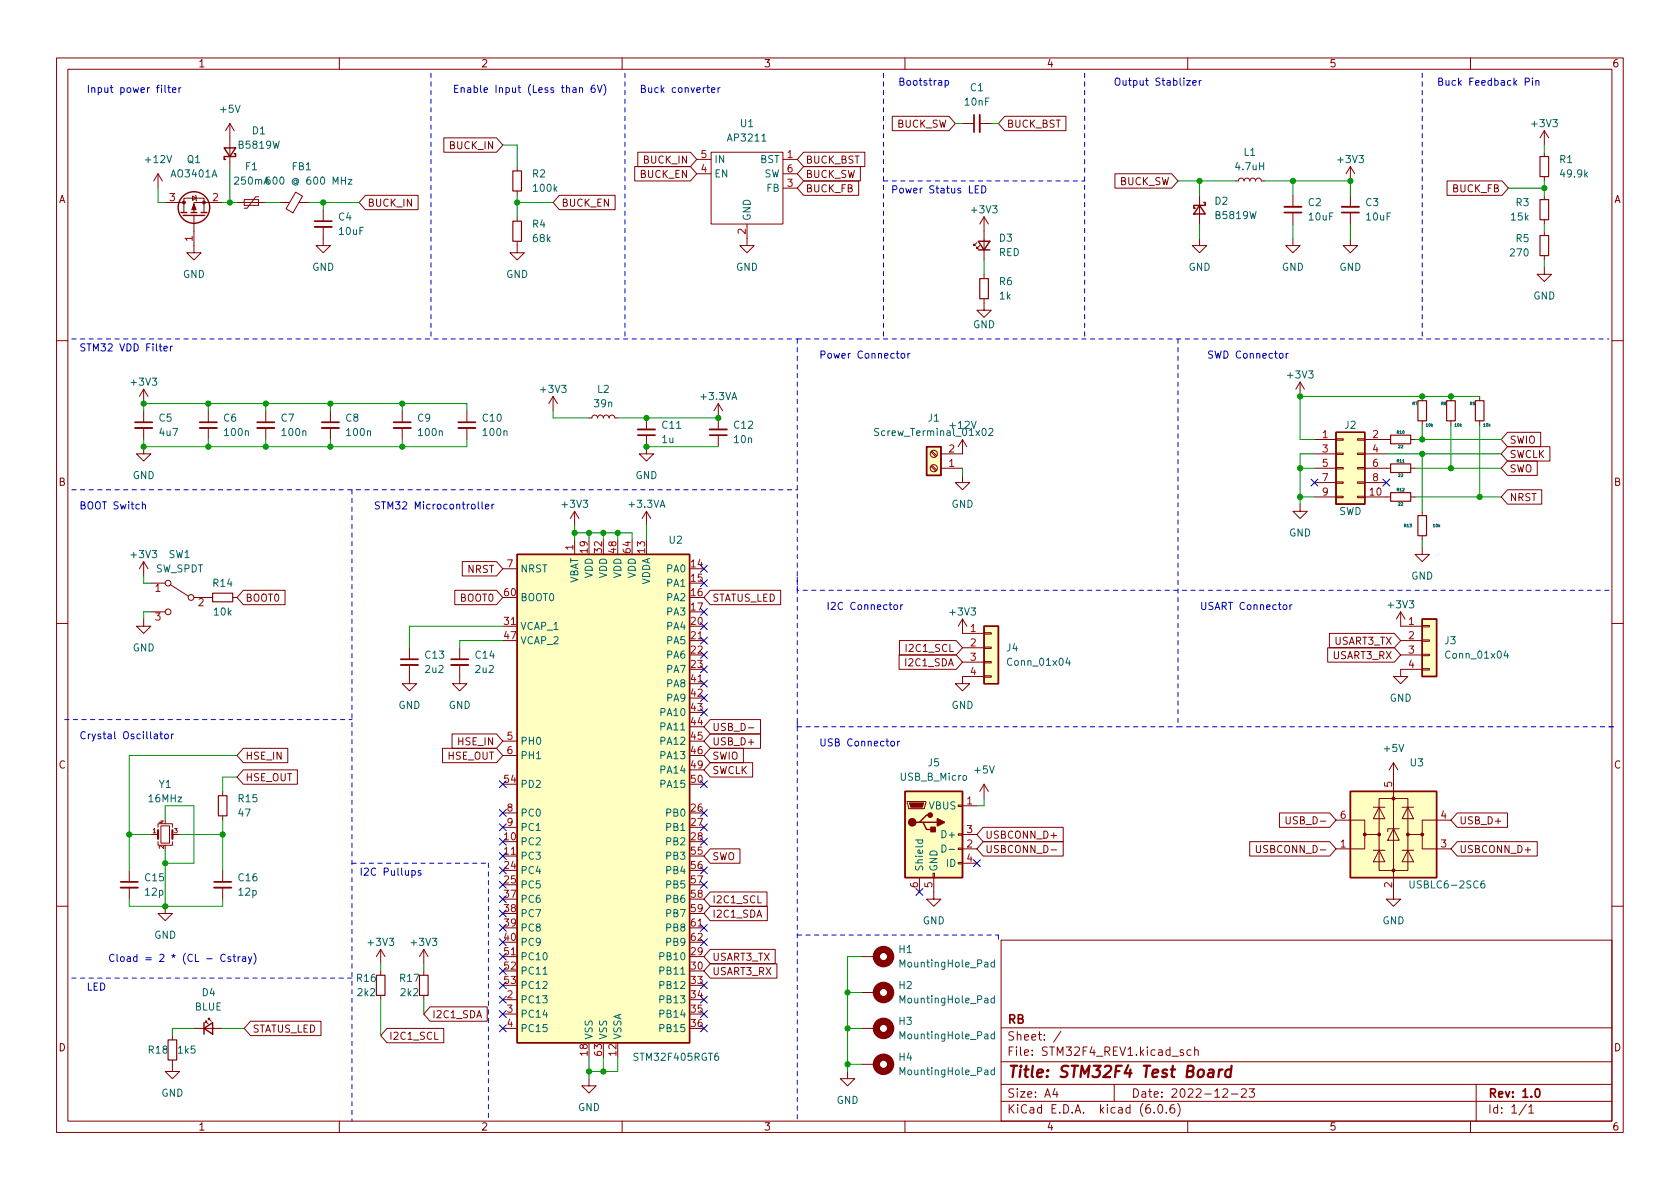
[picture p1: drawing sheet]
<svg xmlns="http://www.w3.org/2000/svg" width="297mm" height="210mm" viewBox="0 0 297 210" stroke-linecap="round" stroke-linejoin="round" font-family="sans-serif">
<g fill="none" stroke="#840000" stroke-width=".18">
<path d="M10 10.2h277v190.1h-277zM12 12.2h273v186.1h-273zM60 10.2v2M110 10.2v2M160 10.2v2M210 10.2v2M260 10.2v2M27.9 30.7l-.7 1.3M27.9 30.7v2.6M27.9 30.7l.8 1.3M29.2 35.8h3.3M32.5 37.6v-2.6h3.6v2.6"/>
<path d="M34 34.7l.7 .3-.7 .4zM34.3 38.1v6.6h1.3l-1.3 1.3-1.3-1.3h1.3M34.5 34.5l.2 .2v.7l.1 .2M39.4 35.8h-5.1v1.8M40.6 21.8l-.7 1.3M40.6 21.8v7.7M40.6 21.8l.8 1.3M41.9 35.8h5.1M43.2 35.3h2.5v1h-2.5zM45.7 34.8h-.5l-1.5 2h-.5M49.5 35.8h1.7M52.3 34l1.2 .7-1.7 2.9-1.2-.7z"/>
<path d="M52.9 35.8h1.7M57.1 37.1v2M64.6 34.5h9.3v2.6h-9.3l-1.1-1.3zM78.5 24.4h9.3l1.1 1.2-1.1 1.3h-9.3zM91.4 29.5v.7M91.4 33.8v.7M91.4 38.3v.8M98.9 34.5h9.9v2.6h-9.9l-1.1-1.3zM112.2 29.5h9.9l1.1 1.2-1.1 1.3h-9.9zM112.8 26.9h9.3l1.1 1.3-1.1 1.3h-9.3zM123.2 28.2h2.5M123.2 30.7h2.5"/>
<path d="M125.7 26.9h12.7v12.7h-12.7zM132.1 39.6v3.8h1.2l-1.2 1.3-1.3-1.3h1.3M138.4 28.2h2.6M138.4 33.3h2.6M138.4 30.7h2.6M142.1 26.9h10.8v2.6h-10.8l-1.1-1.3zM142.1 32h9.7v2.5h-9.7l-1.1-1.2zM142.1 29.5h10v2.5h-10l-1.1-1.3zM157.8 20.6h10l1.1 1.2-1.1 1.3h-10zM170.2 21.8h2M173.2 21.8h2.1M174 38.3v7.7"/>
<path d="M174 38.3l-.8 1.3M174 38.3l.8 1.3M177.6 20.6h10.9v2.5h-10.9l-1.1-1.3zM197.1 30.7h10.1l1.1 1.3-1.1 1.3h-10.1zM212.1 34.5v5.1M218.4 32h.5l.2-.4 .4-.1 .3 .1 .2 .4 .1-.3 .3-.2 .4 .1 .2 .4 .2-.4 .4-.1 .3 .2 .1 .3 .1-.4 .4-.1 .4 .1 .1 .4h.5M228.6 34.5v2.1M228.6 37.6v2M238.8 29.5v2.5M238.8 34.5v2.1M238.8 37.6v2M238.8 29.5l-.8 1.2"/>
<path d="M238.8 29.5l.7 1.2M255.9 32h9.7l1.1 1.3-1.1 1.2h-9.7zM273 23.1l.8 1.3M273 23.1v2.5M273 26.9v.8M273 31.2v.8M273 34.5v.8M273 38.9v.7M273 23.1l-.7 1.3M57.1 40.1v3.3h1.3l-1.3 1.3-1.2-1.3h1.2M91.4 42.7v2h1.3l-1.3 1.3-1.2-1.3h1.2M172.7 42.9l-.5 .5v-.2v.2h.3"/>
<path d="M173.2 43.4l-.5 .5v-.2v.2h.3M174 52.8v2.1h1.3l-1.3 1.2-1.3-1.2h1.3M174 48.5v.8M212.1 42.2v1.2h1.3l-1.3 1.3-1.3-1.3h1.3M228.6 42.2v1.2h1.3l-1.3 1.3-1.3-1.3h1.3M238.8 42.2v1.2h1.2l-1.2 1.3-1.3-1.3h1.3M273 47.2v1.3h-1.2l1.2 1.3 1.3-1.3h-1.3M273 40.9v.8M273 45.2v.8M10 60.2h2M25.4 79v1.3h1.3l-1.3 1.2-1.3-1.2h1.3M25.4 68.8v2.6"/>
<path d="M25.4 72.6v2.1M25.4 75.7v2M25.4 68.8l-.8 1.3M25.4 68.8l.8 1.3M36.8 72.6v2.1M36.8 75.7v2M47 72.6v2.1M47 75.7v2M58.4 72.6v2.1M58.4 75.7v2M71.1 72.6v2.1M71.1 75.7v2"/>
<path d="M82.5 72.6v2.1M82.5 75.7v2M97.8 70.1l-.8 1.3M97.8 70.1v2.5M97.8 70.1l.8 1.3M104.1 73.9h.5l.2-.4 .4-.1 .3 .1 .2 .4 .1-.3 .3-.2 .4 .1 .2 .4 .2-.4 .4-.1 .3 .2 .1 .3 .1-.4 .4-.1 .4 .1 .1 .4h.5M114.3 77v3.3h1.3l-1.3 1.2-1.3-1.2h1.3M114.3 73.9v2M127 71.4v4.5M127 77v2M127 71.4l-.8 1.2M127 71.4l.8 1.2"/>
<path d="M164.6 79.9l.9 .9M164.8 79.8l.8 .8M170.2 77.7v2.6h-3.8M170.2 77.7l-.8 1.3M170.2 77.7l.7 1.3M229.9 67.6l-.8 1.2M229.9 67.6v2.5M229.9 67.6l.7 1.2M232.4 77.7h3.8M236.2 77.6h1.3v.2h-1.3zM240 77.6h1.3v.2h-1.3zM241.3 77.7h4.6"/>
<path d="M249.4 77.7h.8M251.5 70.1v.8M251.5 74.4v.8M256.5 70.1v.8M256.5 74.4v.8M261.6 70.1v.8M261.6 74.4v.8M266.5 76.4h5.9v2.6h-5.9l-1.1-1.3zM266.5 79h7.5v2.5h-7.5l-1.1-1.2zM285 60.2h2M25.4 99.3l.8 1.3M25.4 99.3v2.5"/>
<path d="M25.4 99.3l-.8 1.3M81.7 99.3h6.1l1.1 1.3-1.1 1.2h-6.1zM101.6 90.4l-.8 1.3M101.6 90.4v2.6M101.6 95.5v2.5M101.6 90.4l.8 1.3M114.3 90.4l-.8 1.3M114.3 90.4v2.6M114.3 90.4l.8 1.3M164.6 82.5l.9 .8M164.8 82.3l.8 .8M166.4 82.8h3.8"/>
<path d="M170.2 84.1v1.2h1.2l-1.2 1.3-1.3-1.3h1.3M229.9 89.1v1.3h1.2l-1.2 1.3-1.3-1.3h1.3M232.4 82.8h3.8M232.4 80.3h3.8M232.4 87.9h3.8M232.4 85.3h3.8M236.2 87.8h1.3v.2h-1.3zM236.2 85.2h1.3v.3h-1.3zM236.2 82.7h1.3v.2h-1.3zM236.2 80.1h1.3v.3h-1.3zM240 87.8h1.3v.2h-1.3zM240 85.2h1.3v.3h-1.3z"/>
<path d="M240 82.7h1.3v.2h-1.3zM240 80.1h1.3v.3h-1.3zM241.3 82.8h4.6M241.3 80.3h3.8M241.3 87.9h4.6M241.3 85.3h3.8M249.4 82.8h.8M249.4 87.9h.8M251.5 96.8v1.2h1.2l-1.2 1.3-1.3-1.3h1.3M251.5 90.4v.8M251.5 94.7v.8M266.5 86.6h6.1v2.5h-6.1l-1.1-1.2z"/>
<path d="M266.5 81.5h5.3v2.6h-5.3l-1.1-1.3zM10 110.2h2M25.4 109.5v1.2h-1.3l1.3 1.3 1.3-1.3h-1.3M26.7 103.1h2.5M26.7 108.2h2.5M30.1 103.4l3.2 2M34.3 105.7h3.3M41.1 105.7h.8M43 104.4h7.4v2.5h-7.4l-1.1-1.2zM72.4 117.6v3.3h1.3l-1.3 1.3-1.3-1.3h1.3M72.4 114.5v2.1M80.4 104.4h7.4l1.1 1.3-1.1 1.2h-7.4z"/>
<path d="M81.3 117.6v3.3h1.2l-1.2 1.3-1.3-1.3h1.3M81.3 114.5v2.1M88.9 110.7h2.5M88.9 100.6h2.5M121.9 113.3h2.6M125.6 104.4h12.4v2.5h-12.4l-1.1-1.2zM159 115.8h10.1l1.1 1.3-1.1 1.3h-10.1zM159 113.3h10.1l1.1 1.2-1.1 1.3h-10.1zM170.2 109.5l-.8 1.2M170.2 109.5v2.5h3.8M170.2 109.5l.7 1.2M170.2 114.5h3.8"/>
<path d="M170.2 117.1h3.8M174 119.5h1.3v.3h-1.3zM174 117h1.3v.2h-1.3zM174 114.4h1.3v.3h-1.3zM174 111.9h1.3v.2h-1.3zM174 119.6h-3.8v1.3h1.2l-1.2 1.3-1.3-1.3h1.3M234.7 114.5h11.8l1.1 1.3-1.1 1.3h-11.8zM235 112h11.5l1.1 1.3-1.1 1.2h-11.5zM247.6 108.2v2.5h3.9M247.6 113.3h3.9M247.6 115.8h3.9M247.6 108.2l-.7 1.3"/>
<path d="M247.6 108.2l.8 1.3M251.5 118.2h1.2v.3h-1.2zM251.5 115.7h1.2v.2h-1.2zM251.5 113.2h1.2v.2h-1.2zM251.5 110.6h1.2v.3h-1.2zM251.5 118.4h-3.9v1.2h1.3l-1.3 1.3-1.2-1.3h1.2M285 110.2h2M39.4 139.9v.8M43 136.1h9.6v2.6h-9.6l-1.1-1.3zM43 132.3h7.9v2.6h-7.9l-1.1-1.3zM78.2 132.3h9.6l1.1 1.3-1.1 1.3h-9.6zM79.9 129.8h7.9l1.1 1.3-1.1 1.2h-7.9z"/>
<path d="M88.9 131.1h2.5M88.9 133.6h2.5M121.9 120.9h2.6M125.6 129.8h8.9v2.5h-8.9l-1.1-1.2zM125.6 134.9h7.5v2.5h-7.5l-1.1-1.3zM125.6 127.2h8.9v2.6h-8.9l-1.1-1.3zM125.6 132.3h5.8v2.6h-5.8l-1.1-1.3zM132.3 128.7h1M174 138.7l-.8 1.2M174 138.7v2.5M174 138.7l.8 1.2M246.4 134.9v24.1h1.2l-1.2 1.3-1.3-1.3h1.3"/>
<path d="M246.4 134.9l-.8 1.2M246.4 134.9l.7 1.2M22.9 153.9v2.1M22.9 157v2M26.7 147.6h1.2M27.9 148.8v.7h2.6v-.7M27.9 146.3v-.6h2.6v.6M28.4 146h1.6v3.1h-1.6zM30.5 147.6h1.2M39.4 144.3v.7M39.4 153.9v2.1M39.4 157v2"/>
<path d="M88.9 151.4h2.5M88.9 143.8h2.5M88.9 146.3h2.5M125.6 150.1h5.2v2.5h-5.2l-1.1-1.2zM125.6 157.7h10v2.6h-10l-1.1-1.3zM160.4 141.7h3.3v.3l-.3 1h-2.7zM162.6 155.2v2.5M165 154.4h.2v.8h-.2zM165.1 155.2v3.8h1.3l-1.3 1.3-1.3-1.3h1.3M169.4 152.5h.8v.3h-.8zM169.4 150h.8v.2h-.8zM169.4 147.4h.8v.3h-.8z"/>
<path d="M169.4 142.4h.8v.2h-.8zM170.2 142.5h2.5M170.2 150.1h2.5M170.2 147.6h2.5M170.2 152.6h2.5M173.8 148.8h14.2v2.6h-14.2l-1.1-1.3zM173.8 146.3h14.2v2.5h-14.2l-1.1-1.2zM185.8 150.3h1M221 148.8h14.1l1.1 1.3-1.1 1.3h-14.1zM222.1 149.5v1l.3 .3h.2l.3-.3v-1M226.2 143.8h8.9l1.1 1.2-1.1 1.3h-8.9zM227.4 144.4v1.1l.2 .2h.3l.2-.2v-1.1"/>
<path d="M236.2 145h5.1v2.6h2.5M241.3 147.6v2.5h-5.1M242.8 150.4h2.1M242.8 142.7h2.1M243.8 141.2h5.1v12.7h-5.1zM243.8 150.4l1.1 2h-2.1zM243.8 142.7l1.1 2.1h-2.1zM246.4 146.6l1 2h-2zM247.4 146.6h-2v.5M247.9 150.4h2M247.9 142.7h2M248.9 150.4l1 2h-2z"/>
<path d="M248.9 142.7l1 2.1h-2zM251.5 147.6v2.5h5M256.5 145h-5v2.6h-2.6M257.7 143.8h8.8v2.5h-8.8l-1.2-1.3zM257.7 148.8h14.1v2.6h-14.1l-1.2-1.3zM10 160.2h2M29.2 160.3v1.2h1.3l-1.3 1.3-1.3-1.3h1.3M67.3 167.9v2.5M67.3 171.7v.8M67.3 176v.8M67.3 167.9l.8 1.3M67.3 167.9l-.8 1.3"/>
<path d="M74.9 167.9l.8 1.3M74.9 167.9v2.5M74.9 171.7v.8M74.9 176v.8M74.9 167.9l-.7 1.3M76 178h10.1v2.6h-10.1l-1.1-1.3zM88.9 169.2h2.5M88.9 176.8h2.5M88.9 179.3h2.5M121.9 164.1h2.6M125.6 167.9h11.5v2.5h-11.5l-1.1-1.2zM125.6 170.4h11.8v2.6h-11.8l-1.1-1.3z"/>
<path d="M125.6 160.3h10.1v2.5h-10.1l-1.1-1.3zM152.4 175.5h2.5M152.4 169.2h2.5M177 166.3h108v32h-108zM285 160.2h2M30.5 187.4v2.1h1.2l-1.2 1.2-1.3-1.2h1.3M30.5 183.1v.8M34.3 181.9h5.1M36.3 180.8v-.2h.3h-.3l.5 .5M36.8 180.3v-.2h.3h-.3l.5 .5M44.3 180.6h12.4v2.5h-12.4l-1.1-1.2zM60 198.3v2"/>
<path d="M68.4 181.9h10.1v2.5h-10.1l-1.1-1.3zM88.9 181.9h2.5M104.1 190.7v1.3h1.3l-1.3 1.3-1.2-1.3h1.2M110 198.3v2M149.9 189.5v1.2h1.2l-1.2 1.3-1.3-1.3h1.3M152.4 181.9h2.5M152.4 188.2h2.5M160 198.3v2M177 194.8h108M177 191.8h108M177 187.8h108M177 181.8h108"/>
<path d="M186.5 192.5l-.4 1h1M186.9 193v1M187.6 182.4l-1.3 1.9M197 191.8v3M204.1 196.7v.1M204.9 195.4l.2-.1a.81 .81 0 0 1 .6 .7 .81 .81 0 0 1-.3 .8h-.2a.81 .81 0 0 1-.6-.6 .81 .81 0 0 1 .3-.8zM206.2 196.7v.1M207.6 195.3a.59 .59 0 0 0-.7 .7v.5l.1 .3h.4l.2-.1 .1-.5-.1-.2-.5-.1-.2 .3M208.2 195.1a1.72 1.72 0 0 1 0 2.3M209.2 185.7l-.3-.1-.3 .2 .1 .3 .5 .1v.4h-.6M210 198.3v2M210.6 185.7l-.5-.1-.2 .3v.4l.1 .3h.6"/>
<path d="M211.2 185.8l.2-.2 .4 .1 .1 .9M211.2 185.1v1.5M216.2 192.7l.6-.2 .2 .2 .1 .3-1 1h1M217.7 193.5h1.2M219.5 192.7l.6-.2 .2 .2 .1 .3-1 1h1M220.9 192.5h.9l-.5 .6 .4 .1v.7l-.2 .1h-.4l-.2-.1M260 198.3v2M261 191.8v6.5M269.9 195.3l-1.3 1.9M270.3 195.8l.4-.5v1.5M270.3 196.8h.9"/>
<circle cx="165.1" cy="80.3" r=".63"/>
<circle cx="165.1" cy="82.8" r=".63"/>
<circle cx="29.7" cy="108.2" r=".51"/>
<circle cx="29.7" cy="103.1" r=".51"/>
<circle cx="33.8" cy="105.7" r=".51"/>
</g>
<g fill="none" stroke="#840000" stroke-width=".3">
<path d="M55.6 39.1h3.1M172.2 20.3v3.1M227.1 37.6h3M237.2 37.6h3.1M23.9 74.7h3M35.3 74.7h3.1M45.5 74.7h3M56.9 74.7h3M69.6 74.7h3M81 74.7h3.1M112.8 77h3M125.5 77h3"/>
<path d="M70.9 116.6h3M79.8 116.6h3M21.3 156h3.1M37.8 156h3.1M271.6 192.6l.2-.1a.82 .82 0 0 1 .6 .7 .82 .82 0 0 1-.3 .8h-.2a.81 .81 0 0 1-.6-.6 .81 .81 0 0 1 .3-.8z"/>
</g>
<path d="M213.8 189.2l.2-.1 .5 .1v1.3M214.6 189.6l-.7 .1a.4 .4 0 0 0-.3 .3 .4 .4 0 0 0 .2 .5l.7-.1M215.6 189.1l-.2 1.4M216.2 189.1l-.4 .1-.3 .3M217.7 189.2a.66 .66 0 0 0-1 .3l-.1 .6 .2 .3 .1 .1 .6-.1M217.8 188.5l-.3 2" fill="none" stroke="#840000" stroke-width=".4"/>
<g fill="none" stroke="#840000" stroke-width=".33">
<path d="M173.2 20.3v3.1M227.1 36.6h3M237.2 36.6h3.1M55.6 40.1h3.1M23.9 75.7h3M35.3 75.7h3.1M45.5 75.7h3M56.9 75.7h3M69.6 75.7h3M81 75.7h3.1M112.8 75.9h3M125.5 75.9h3"/>
<path d="M70.9 117.6h3M79.8 117.6h3M21.3 157h3.1M37.8 157h3.1"/>
</g>
<g fill="#ffffc2" stroke="#ffffc2" stroke-width=".18">
<path d="M163.8 79h2.6v5.1h-2.6z"/>
<path d="M236.2 76.4h5.1v12.7h-5.1z"/>
<path d="M251.5 109.5h2.5v10.1h-2.5z"/>
<path d="M160 139.9h10.2v15.3h-10.2z"/>
<path d="M238.8 139.9h15.2v15.3h-15.2z"/>
<path d="M174 110.7h2.5v10.2h-2.5z"/>
<path d="M91.4 98h30.5v86.4h-30.5z"/>
</g>
<g fill="none" stroke="#840000" stroke-width=".25">
<path d="M32 37.6h1M32.4 38.1h3.8M33.8 37.6h1M35.6 37.6h1M39.6 26.2h2.1l-1.1 1.5zM41.4 27.2h.3v.5h-2.1v.5h.3M212.1 36.3l1 1.5h-2zM212.9 35.8h.2v.5h-2v.5h.2M173 42.7h2l-1 1.5zM173 44.2h2M163.8 79h2.6v5.1h-2.6zM236.2 76.4h5.1v12.7h-5.1z"/>
<path d="M91.4 98h30.5v86.4h-30.5zM174 110.7h2.5v10.2h-2.5zM251.5 109.5h2.5v10.1h-2.5zM160 139.9h10.2v15.3h-10.2zM238.8 139.9h15.2v15.3h-15.2zM162.6 145.4h.6l.6 1.3h1.3M163.2 145.4h2.5M164.5 144.1h-.7l-1.2 1.3h-.7M36.1 181.9l1.5-1.1v2.1zM36.1 180.8v2.1"/>
<circle cx="34.3" cy="36.7" r="2.79"/>
</g>
<g fill="none" stroke="#006464" stroke-width=".18">
<path d="M61.6 31.7h.6l-.6 .9h.6M155.4 75.8h-.5l-.2 .1v.3l.5 .3 .2 .3-.3 .2h-.5M174.8 75.9l.5-.1 .3 .3-.8 .9h.8M188.8 116.3l-.3 .9h.7M189.1 116.8v.9M266.2 115.1l-.3 .9h.8M266.5 115.5v.9M161.9 148.5h1.2M162.3 148.5v.4l.2 .2 .6-.1v-.5M166.5 149.4a.64 .64 0 0 1 .8 .6 .64 .64 0 0 1-.8 .7zM167.8 150.2h1M249.3 155.8v1l.2 .2h.4l.1-.2v-1"/>
<path d="M262.4 155.8h-.3a.86 .86 0 0 0 0 1.2l.4-.1v-.4l-.2-.3-.4 .1-.1 .2M96 172.3h.7M175.8 176.6l-.3-.1-.3 .2 .1 .6h.5M175.8 170.2h-.3l-.3 .2 .1 .5h.5M175.8 169.7v1.3M175.8 176.1v1.3M175.8 189.3l-.3-.1-.3 .2 .1 .6h.5M175.8 182.9h-.3l-.3 .2 .1 .5h.5M175.8 182.4v1.3M175.8 188.8v1.3"/>
</g>
<g fill="none" stroke="#840000" stroke-width=".2">
<path d="M90.7 39.1h1.5v3.6h-1.5zM90.7 30.2h1.5v3.6h-1.5zM272.3 27.7h1.5v3.5h-1.5zM272.3 35.3h1.5v3.6h-1.5zM173.2 49.3h1.6v3.5h-1.6zM272.3 41.7h1.5v3.5h-1.5zM245.9 77h3.5v1.5h-3.5zM250.7 70.9h1.5v3.5h-1.5zM255.8 70.9h1.5v3.5h-1.5zM260.9 70.9h1.5v3.5h-1.5zM245.9 87.1h3.5v1.5h-3.5zM245.9 82h3.5v1.6h-3.5z"/>
<path d="M250.7 91.2h1.5v3.5h-1.5zM37.6 104.9h3.5v1.5h-3.5zM38.6 140.7h1.5v3.6h-1.5zM66.5 172.5h1.6v3.5h-1.6zM74.2 172.5h1.5v3.5h-1.5zM29.7 183.9h1.5v3.5h-1.5z"/>
</g>
<g fill="#840000" stroke="#840000" stroke-width=".25">
<path d="M165.7 144.8l1.3 .6-1.3 .6z"/>
<path d="M164.6 146.3h.8v.8h-.8z"/>
<circle cx="161.3" cy="145.4" r=".63"/>
<circle cx="164.5" cy="144.1" r=".38"/>
</g>
<g fill="#840000" stroke="#840000" stroke-width=".18">
<path d="M160.8 142h2.5l-.2 .7h-2.1z"/>
<path d="M34.3 36.1l.4 1h-.8z"/>
<circle cx="241.3" cy="147.6" r=".25"/>
<circle cx="243.8" cy="147.6" r=".25"/>
<circle cx="246.4" cy="153.9" r=".25"/>
<circle cx="246.4" cy="141.2" r=".25"/>
<circle cx="248.9" cy="147.6" r=".25"/>
<circle cx="251.5" cy="147.6" r=".25"/>
<circle cx="36.1" cy="35.8" r=".25"/>
<circle cx="32.5" cy="35.8" r=".25"/>
</g>
<path d="M27.9 146.8v1.5M30.5 146.8v1.5" fill="none" stroke="#840000" stroke-width=".38"/>
<g fill="none" stroke="#840000" stroke-width="1.3">
<circle cx="156.2" cy="169.2" r="1.27"/>
<circle cx="156.2" cy="175.5" r="1.27"/>
<circle cx="156.2" cy="188.2" r="1.27"/>
<circle cx="156.2" cy="181.9" r="1.27"/>
</g>
<g fill="none" stroke="#0000c2" stroke-width=".18">
<path d="M29.2 15.1v1.1l.1 .1M29.6 15.5h.5M29.8 15.1v1.1l.3 .1M30.5 15.9l.6-.1-.1-.2-.3-.1-.2 .2 .1 .6h.4M31.6 15.5v.8M32 15.5l-.4 .2M102.5 15.6l.1-.1 .3 .1 .1 .7M102.5 15.5v.8M105.1 15.1h-.3a.85 .85 0 0 0 0 1.2l.4-.1v-.4l-.2-.2h-.2l-.3 .2M105.6 15.1l.4 1.2 .5-1.2M106.8 14.9a1.46 1.46 0 0 1 0 1.9M125.8 15.9l.6-.1v-.2l-.4-.1-.2 .2 .1 .6h.5"/>
<path d="M127 15.5v.8M127.3 15.5l-.3 .2M167.1 14.3l.4-.1 .2 .3-.1 .5h-.5M167.1 14.2v1.3M209.8 14.2h.7l-.7 .9h.7M210.9 14.7l.6-.2-.1-.2-.3-.1-.2 .2 .1 .6h.4M212 14.2v.9M212.4 14.2l-.4 .3M269.7 14.5l.6-.1 .1-.2-.1-.3-.6-.1v1.3M270.9 13.8v.1M270.9 14.2v.9M271.6 14.4l.1-.2 .3 .1 .1 .8"/>
<path d="M271.6 14.2v.9M172.4 33.5h.5M173 32.9h-.6v1.2h.6M173.6 32.9a.64 .64 0 0 1 .7 .6 .64 .64 0 0 1-.7 .6zM29 61.6l.6-.1-.1-.2-.3-.1-.2 .2v.6h.5M30.1 61.2v.9M30.5 61.2l-.4 .3M159.4 62.6l.3-.1 .3 .2v.4l-.3 .2h-.3l-.1-.2zM160.5 62.5v.8M160.9 62.5l-.4 .2M226.3 62.6l.3-.1 .3 .2v.4l-.3 .2h-.3l-.1-.2zM227.4 62.5v.8"/>
<path d="M227.8 62.5l-.4 .2M25.2 89.3l.2-.1h.3v.8M84.6 88.7v1.1l.1 .2M85.2 88.7v1.1l.2 .2M85.8 89.6l.6-.1v-.3h-.4l-.2 .1 .1 .6h.5M87 89.2v.8M87.3 89.2l-.3 .2M158.2 107l.3-.1 .2 .3v.3l-.2 .3-.3-.1-.2-.2zM159.2 106.9v.9M159.6 106.9l-.4 .3M227 107l.3-.1 .2 .3v.3l-.2 .3-.3-.1-.1-.2zM228.1 106.9v.9"/>
<path d="M228.4 106.9l-.3 .3M28.3 129.8h.4M28.4 129.4v1.1l.3 .1M29.2 129.9l.3-.1 .3 .2v.4l-.3 .2h-.3l-.1-.2zM30.3 129.8v.8M30.7 129.8l-.4 .2M157.6 131.1h.3l.3 .2v.4l-.3 .2h-.3l-.1-.2zM158.7 131.1v.8M159.1 131.1l-.4 .2M72.8 154l.4-.1 .2 .3-.1 .5h-.5M74.4 154l-.3-.1-.2 .2 .1 .2 .4 .1v.3h-.5M39.8 168.9a.6 .6 0 0 0-.8 .4 .6 .6 0 0 0 .6 .7l.2-.1"/>
<path d="M40.8 169.2h-.3l-.2 .2 .1 .1 .4 .2v.3h-.5M41.2 169.2h.5M41.4 168.7v1.1l.3 .2M42.1 169.2v.8M42.5 169.2l-.4 .2M42.9 169.2h.5v.8M43.4 169.5h-.4l-.2 .2 .2 .3h.4M43.9 169.2l.3 .8M44.5 169.2l-.4 1.1-.2 .1M44.9 168.6a1.46 1.46 0 0 1 0 1.9"/>
</g>
<g fill="none" stroke="#0000c2" stroke-width=".18" stroke-dasharray=".8 .8">
<path d="M76.2 12.9v47M110.5 12.9v47M156.2 12.9v47M191.8 12.9v47M251.5 12.9v47M156.2 32h35.6M12.7 59.9h128.3M141 59.9v138.5M141 59.9h15.2M156.2 59.9h128.3M208.3 59.9v68.6M12.7 86.6h128.3"/>
<path d="M62.2 86.6v111.8M141 104.4v-2.6M284.5 104.4h-143.5M11.4 127.2h50.8M141 128.5v-1.3M141 128.5h67.3M208.3 128.5h77.4M284.5 128.5h1.2M62.2 152.6h24.2M86.4 152.6v45.8M12.7 173h49.5M141 165.3h35.5"/>
<path d="M176.5 165.3v1.3"/>
</g>
<g fill="none" stroke="#009600" stroke-width=".18">
<path d="M27.9 33.3v2.5h1.3M39.4 35.8h2.5M40.6 29.5v6.3M47 35.8h2.5M54.6 35.8h8.9M57.1 35.8v1.3M88.9 25.6h2.5v3.9M91.4 35.8h6.4M91.4 34.5v3.8M168.9 21.8h1.3M175.3 21.8h1.2M208.3 32h10.1"/>
<path d="M212.1 32v2.5M212.1 39.6v2.6M223.5 32h15.3v2.5M228.6 32v2.5M228.6 39.6v2.6M238.8 39.6v2.6M266.7 33.3h6.3M273 25.6v1.3M273 32v2.5M273 39.6v1.3M174 46v2.5M273 46v1.2"/>
<path d="M25.4 77.7v1.3h57.1v-1.3M25.4 72.6v-1.2h57.1v1.2M36.8 71.4v1.2M36.8 77.7v1.3M47 71.4v1.2M47 77.7v1.3M58.4 71.4v1.2M58.4 77.7v1.3M71.1 71.4v1.2M71.1 77.7v1.3M97.8 72.6v1.3h6.3M109.2 73.9h17.8"/>
<path d="M114.3 79h12.7M250.2 77.7h15.2M251.5 75.2v2.5M256.5 75.2v7.6M261.6 70.1h-31.7v7.6h2.5M261.6 75.2v12.7M101.6 94.2h10.2v1.3M101.6 93v2.5M104.1 94.2v1.3M106.7 94.2v1.3M109.2 94.2v1.3M114.3 93v2.5"/>
<path d="M170.2 82.8v1.3M229.9 87.9h2.5M229.9 82.8h2.5M232.4 80.3h-2.5v8.8M245.1 80.3h20.3M250.2 87.9h15.2M250.2 82.8h15.2M251.5 80.3v10.1M251.5 95.5v1.3M25.4 101.8v1.3h1.3M26.7 108.2h-1.3v1.3M88.9 110.7h-16.5v3.8"/>
<path d="M88.9 113.3h-7.6v1.2M41.9 137.4h-2.5v2.5M41.9 133.6h-19v20.3M22.9 159v1.3h16.5v-1.3M22.9 147.6h3.8M29.2 145v-2.5h5.1v10.1h-5.1M29.2 150.1v10.2M31.7 147.6h7.7M39.4 145v8.9M174 141.2v1.3h-1.3M67.3 170.4v1.3M67.3 176.8v6.3"/>
<path d="M74.9 170.4v1.3M74.9 176.8v2.5M149.9 175.5h2.5M152.4 169.2h-2.5v20.3M34.3 181.9h-3.8v1.2M39.4 181.9h3.8M104.1 186.9v3.8M106.7 186.9v2.6M109.2 186.9v2.6h-5.1M149.9 181.9h2.5M149.9 188.2h2.5"/>
</g>
<g fill="none" stroke="#000084" stroke-width=".18">
<path d="M123.9 100l1.2 1.2M125.1 100l-1.2 1.2M231.8 84.7l1.2 1.2M233 84.7l-1.2 1.2M244.5 84.7l1.2 1.2M245.7 84.7l-1.2 1.2M123.9 117.7l1.2 1.3M123.9 107.6l1.2 1.2M123.9 102.5l1.2 1.2M123.9 110.1l1.2 1.2M123.9 115.2l1.2 1.2M123.9 112.7l1.2 1.2"/>
<path d="M125.1 115.2l-1.2 1.2M125.1 107.6l-1.2 1.2M125.1 117.7l-1.2 1.3M125.1 102.5l-1.2 1.2M125.1 110.1l-1.2 1.2M125.1 112.7l-1.2 1.2M88.3 138.1l1.2 1.2M89.5 138.1l-1.2 1.2M123.9 122.8l1.2 1.2M123.9 120.3l1.2 1.2M123.9 125.4l1.2 1.2M123.9 138.1l1.2 1.2"/>
<path d="M125.1 138.1l-1.2 1.2M125.1 122.8l-1.2 1.2M125.1 120.3l-1.2 1.2M125.1 125.4l-1.2 1.2M88.3 150.8l1.2 1.2M88.3 143.1l1.2 1.3M88.3 158.4l1.2 1.2M88.3 155.8l1.2 1.3M88.3 145.7l1.2 1.2M88.3 148.2l1.2 1.2M88.3 153.3l1.2 1.2M89.5 150.8l-1.2 1.2"/>
<path d="M89.5 143.1l-1.2 1.3M89.5 155.8l-1.2 1.3M89.5 153.3l-1.2 1.2M89.5 148.2l-1.2 1.2M89.5 158.4l-1.2 1.2M89.5 145.7l-1.2 1.2M123.9 155.8l1.2 1.3M123.9 143.1l1.2 1.3M123.9 153.3l1.2 1.2M123.9 145.7l1.2 1.2M123.9 148.2l1.2 1.2M125.1 155.8l-1.2 1.3"/>
<path d="M125.1 143.1l-1.2 1.3M125.1 145.7l-1.2 1.2M125.1 153.3l-1.2 1.2M125.1 148.2l-1.2 1.2M162 157.1l1.2 1.2M163.2 157.1l-1.2 1.2M172.1 152l1.2 1.3M173.3 152l-1.2 1.3M88.3 178.7l1.2 1.2M88.3 173.6l1.2 1.2M88.3 171.1l1.2 1.2M88.3 176.2l1.2 1.2"/>
<path d="M88.3 168.5l1.2 1.3M88.3 160.9l1.2 1.2M88.3 166l1.2 1.2M88.3 163.5l1.2 1.2M89.5 178.7l-1.2 1.2M89.5 173.6l-1.2 1.2M89.5 171.1l-1.2 1.2M89.5 176.2l-1.2 1.2M89.5 168.5l-1.2 1.3M89.5 160.9l-1.2 1.2M89.5 166l-1.2 1.2M89.5 163.5l-1.2 1.2"/>
<path d="M123.9 163.5l1.2 1.2M123.9 166l1.2 1.2M123.9 178.7l1.2 1.2M123.9 173.6l1.2 1.2M123.9 176.2l1.2 1.2M125.1 163.5l-1.2 1.2M125.1 166l-1.2 1.2M125.1 178.7l-1.2 1.2M125.1 173.6l-1.2 1.2M125.1 176.2l-1.2 1.2M88.3 181.2l1.2 1.3M89.5 181.2l-1.2 1.3"/>
<path d="M123.9 181.2l1.2 1.3M125.1 181.2l-1.2 1.3"/>
</g>
<g fill="#009600" stroke="#009600" stroke-width=".18">
<circle cx="229.9" cy="82.8" r=".46"/>
<circle cx="229.9" cy="87.9" r=".46"/>
<circle cx="256.5" cy="70.1" r=".46"/>
<circle cx="251.5" cy="70.1" r=".46"/>
<circle cx="251.5" cy="77.7" r=".46"/>
<circle cx="273" cy="33.3" r=".46"/>
<circle cx="256.5" cy="82.8" r=".46"/>
<circle cx="261.6" cy="87.9" r=".46"/>
<circle cx="229.9" cy="70.1" r=".46"/>
<circle cx="238.8" cy="32" r=".46"/>
<circle cx="228.6" cy="32" r=".46"/>
<circle cx="251.5" cy="80.3" r=".46"/>
<circle cx="212.1" cy="32" r=".46"/>
<circle cx="114.3" cy="73.9" r=".46"/>
<circle cx="127" cy="73.9" r=".46"/>
<circle cx="106.7" cy="189.5" r=".46"/>
<circle cx="104.1" cy="189.5" r=".46"/>
<circle cx="47" cy="71.4" r=".46"/>
<circle cx="25.4" cy="79" r=".46"/>
<circle cx="36.8" cy="79" r=".46"/>
<circle cx="36.8" cy="71.4" r=".46"/>
<circle cx="25.4" cy="71.4" r=".46"/>
<circle cx="101.6" cy="94.2" r=".46"/>
<circle cx="114.3" cy="79" r=".46"/>
<circle cx="109.2" cy="94.2" r=".46"/>
<circle cx="104.1" cy="94.2" r=".46"/>
<circle cx="106.7" cy="94.2" r=".46"/>
<circle cx="58.4" cy="71.4" r=".46"/>
<circle cx="57.1" cy="35.8" r=".46"/>
<circle cx="71.1" cy="71.4" r=".46"/>
<circle cx="22.9" cy="147.6" r=".46"/>
<circle cx="39.4" cy="147.6" r=".46"/>
<circle cx="29.2" cy="160.3" r=".46"/>
<circle cx="29.2" cy="152.6" r=".46"/>
<circle cx="149.9" cy="175.5" r=".46"/>
<circle cx="149.9" cy="188.2" r=".46"/>
<circle cx="149.9" cy="181.9" r=".46"/>
<circle cx="91.4" cy="35.8" r=".46"/>
<circle cx="71.1" cy="79" r=".46"/>
<circle cx="40.6" cy="35.8" r=".46"/>
<circle cx="47" cy="79" r=".46"/>
<circle cx="58.4" cy="79" r=".46"/>
</g>
<text font-size="2.8" fill="#840000" x="178" y="190.6">Title: STM32F4 Test Board</text>
<g font-size="2.1" fill="#840000">
<text x="178" y="184">Sheet: /</text>
<text x="178" y="181">RB</text>
<text x="178" y="186.7">File: STM32F4_REV1.kicad_sch</text>
<text x="178" y="196.9">KiCad E.D.A. kicad (6.0.6)</text>
<text x="178" y="194.1">Size: A4</text>
<text x="200" y="194.1">Date: 2022-12-23</text>
<text x="263" y="194.1">Rev: 1.0</text>
<text x="263" y="196.9">Id: 1/1</text>
</g>
<g font-size="1.8" fill="#840000">
<text x="35" y="11.9">1</text>
<text x="85" y="11.9">2</text>
<text x="135" y="11.9">3</text>
<text x="185" y="11.9">4</text>
<text x="235" y="11.9">5</text>
<text x="285" y="11.9">6</text>
<text x="158.5" y="22.6">BUCK_SW</text>
<text x="178" y="22.6">BUCK_BST</text>
<text x="79.6" y="26.4">BUCK_IN</text>
<text x="113.9" y="28.9">BUCK_IN</text>
<text x="142.4" y="28.9">BUCK_BST</text>
<text x="10.3" y="35.9">A</text>
<text x="113.2" y="31.5">BUCK_EN</text>
<text x="142.4" y="34">BUCK_FB</text>
<text x="142.4" y="31.5">BUCK_SW</text>
<text x="197.9" y="32.7">BUCK_SW</text>
<text x="256.8" y="34">BUCK_FB</text>
<text x="285.3" y="35.9">A</text>
<text x="64.9" y="36.5">BUCK_IN</text>
<text x="99.2" y="36.5">BUCK_EN</text>
<text x="266.9" y="78.4">SWIO</text>
<text x="266.9" y="83.5">SWO</text>
<text x="266.9" y="81">SWCLK</text>
<text x="10.3" y="85.9">B</text>
<text x="266.9" y="88.6">NRST</text>
<text x="285.3" y="85.9">B</text>
<text x="82.7" y="101.3">NRST</text>
<text x="43.3" y="106.4">BOOT0</text>
<text x="81.4" y="106.4">BOOT0</text>
<text x="125.9" y="106.4">STATUS_LED</text>
<text x="160.3" y="117.8">I2C1_SDA</text>
<text x="160.5" y="115.3">I2C1_SCL</text>
<text x="235.7" y="116.5">USART3_RX</text>
<text x="235.9" y="114">USART3_TX</text>
<text x="81.1" y="131.8">HSE_IN</text>
<text x="125.9" y="131.8">USB_D+</text>
<text x="125.9" y="129.2">USB_D-</text>
<text x="10.3" y="135.9">C</text>
<text x="43.3" y="134.3">HSE_IN</text>
<text x="79.1" y="134.3">HSE_OUT</text>
<text x="125.9" y="136.9">SWCLK</text>
<text x="125.9" y="134.3">SWIO</text>
<text x="285.3" y="135.9">C</text>
<text x="43.3" y="138.1">HSE_OUT</text>
<text x="174.1" y="148.3">USBCONN_D+</text>
<text x="228.2" y="145.8">USB_D-</text>
<text x="258" y="145.8">USB_D+</text>
<text x="125.9" y="152.1">SWO</text>
<text x="174.1" y="150.8">USBCONN_D-</text>
<text x="223" y="150.8">USBCONN_D-</text>
<text x="258" y="150.8">USBCONN_D+</text>
<text x="125.9" y="159.7">I2C1_SCL</text>
<text x="125.9" y="162.3">I2C1_SDA</text>
<text x="125.9" y="169.9">USART3_TX</text>
<text x="125.9" y="172.4">USART3_RX</text>
<text x="10.3" y="185.9">D</text>
<text x="44.6" y="182.6">STATUS_LED</text>
<text x="68.7" y="183.9">I2C1_SCL</text>
<text x="76.4" y="180">I2C1_SDA</text>
<text x="285.3" y="185.9">D</text>
<text x="35" y="199.9">1</text>
<text x="85" y="199.9">2</text>
<text x="135" y="199.9">3</text>
<text x="185" y="199.9">4</text>
<text x="235" y="199.9">5</text>
<text x="285" y="199.9">6</text>
</g>
<g font-size="1.8" fill="#0000c2">
<text x="15.2" y="16.4">Input power filter</text>
<text x="80" y="16.4">Enable Input (Less than 6V)</text>
<text x="113" y="16.4">Buck converter</text>
<text x="158.7" y="15.1">Bootstrap</text>
<text x="196.8" y="15.1">Output Stablizer</text>
<text x="254" y="15.1">Buck Feedback Pin</text>
<text x="157.5" y="34.2">Power Status LED</text>
<text x="14" y="62.1">STM32 VDD Filter</text>
<text x="144.8" y="63.4">Power Connector</text>
<text x="213.4" y="63.4">SWD Connector</text>
<text x="14" y="90.1">BOOT Switch</text>
<text x="66" y="90.1">STM32 Microcontroller</text>
<text x="146" y="107.8">I2C Connector</text>
<text x="212.1" y="107.8">USART Connector</text>
<text x="14" y="130.7">Crystal Oscillator</text>
<text x="144.8" y="132">USB Connector</text>
<text x="63.5" y="154.8">I2C Pullups</text>
<text x="19" y="170.1">Cload = 2 * (CL - Cstray)</text>
<text x="15.2" y="175.2">LED</text>
</g>
<g font-size="1.8" fill="#006464">
<text x="171.6" y="16.1">C1</text>
<text x="39" y="19.9">+5V</text>
<text x="44.6" y="23.7">D1</text>
<text x="130.9" y="22.5">U1</text>
<text x="170.7" y="18.7">10nF</text>
<text x="271" y="22.5">+3V3</text>
<text x="25.9" y="28.8">+12V</text>
<text x="33.1" y="28.8">Q1</text>
<text x="42.3" y="26.3">B5819W</text>
<text x="126.2" y="28.8">IN</text>
<text x="128.9" y="25">AP3211</text>
<text x="134.4" y="28.8">BST</text>
<text x="219.9" y="27.6">L1</text>
<text x="236.7" y="28.8">+3V3</text>
<text x="275.8" y="28.8">R1</text>
<text x="30.4" y="31.4">AO3401A</text>
<text x="41.6" y="32.6">250mA 600 @ 600 MHz</text>
<text x="43.4" y="30.1">F1</text>
<text x="51.7" y="30.1">FB1</text>
<text x="94.2" y="31.4">R2</text>
<text x="94.4" y="33.9">100k</text>
<text x="126.2" y="31.4">EN</text>
<text x="135.1" y="31.4">SW</text>
<text x="135.6" y="33.9">FB</text>
<text x="218.6" y="30.1">4.7uH</text>
<text x="276.1" y="31.4">49.9k</text>
<text x="59.9" y="39">C4</text>
<text x="60" y="41.5">10uF</text>
<text x="94.2" y="40.3">R4</text>
<text x="132.7" y="39.1" transform="rotate(-90 132.7 39.1)">GND</text>
<text x="171.9" y="37.7">+3V3</text>
<text x="214.8" y="36.2">D2</text>
<text x="215" y="38.7">B5819W</text>
<text x="231.3" y="36.4">C2</text>
<text x="231.5" y="39">10uF</text>
<text x="241.5" y="36.4">C3</text>
<text x="241.6" y="39">10uF</text>
<text x="267.2" y="39">15k</text>
<text x="268.1" y="36.4">R3</text>
<text x="55.2" y="47.9">GND</text>
<text x="94.3" y="42.8">68k</text>
<text x="130.1" y="47.9">GND</text>
<text x="176.6" y="45.3">RED</text>
<text x="176.7" y="42.7">D3</text>
<text x="210.1" y="47.9">GND</text>
<text x="226.6" y="47.9">GND</text>
<text x="236.8" y="47.9">GND</text>
<text x="267.1" y="45.3">270</text>
<text x="268.1" y="42.8">R5</text>
<text x="32.3" y="49.1">GND</text>
<text x="89.5" y="49.1">GND</text>
<text x="176.7" y="50.4">R6</text>
<text x="176.7" y="53">1k</text>
<text x="271.1" y="53">GND</text>
<text x="172" y="58">GND</text>
<text x="23.3" y="68.2">+3V3</text>
<text x="95.7" y="69.5">+3V3</text>
<text x="105.6" y="69.5">L2</text>
<text x="124" y="70.7">+3.3VA</text>
<text x="227.8" y="66.9">+3V3</text>
<text x="28.1" y="74.5">C5</text>
<text x="28.3" y="77.1">4u7</text>
<text x="39.6" y="74.5">C6</text>
<text x="39.8" y="77.1">100n</text>
<text x="49.7" y="74.5">C7</text>
<text x="50" y="77.1">100n</text>
<text x="61.1" y="74.5">C8</text>
<text x="61.4" y="77.1">100n</text>
<text x="73.8" y="74.5">C9</text>
<text x="74.1" y="77.1">100n</text>
<text x="85.4" y="74.5">C10</text>
<text x="85.5" y="77.1">100n</text>
<text x="105.2" y="72">39n</text>
<text x="117.1" y="75.8">C11</text>
<text x="129.8" y="75.8">C12</text>
<text x="155.4" y="77.1">Screw_Terminal_01x02</text>
<text x="164.1" y="74.5">J1</text>
<text x="168.1" y="75.8">+12V</text>
<text x="237.8" y="75.8">J2</text>
<text x="117.1" y="78.3">1u</text>
<text x="129.9" y="78.3">10n</text>
<text x="23.4" y="84.7">GND</text>
<text x="99.5" y="89.8">+3V3</text>
<text x="111.3" y="89.8">+3.3VA</text>
<text x="112.3" y="84.7">GND</text>
<text x="168.2" y="89.8">GND</text>
<text x="227.9" y="94.9">GND</text>
<text x="236.7" y="91.1">SWD</text>
<text x="23.3" y="98.7">+3V3</text>
<text x="27.5" y="101.2">SW_SPDT</text>
<text x="29.8" y="98.7">SW1</text>
<text x="91.9" y="101.2">NRST</text>
<text x="118" y="101.2">PA0</text>
<text x="118.3" y="96.1">U2</text>
<text x="37.7" y="103.8">R14</text>
<text x="91.9" y="106.3">BOOT0</text>
<text x="102.2" y="103.4" transform="rotate(-90 102.2 103.4)">VBAT</text>
<text x="104.8" y="102.3" transform="rotate(-90 104.8 102.3)">VDD</text>
<text x="107.3" y="102.3" transform="rotate(-90 107.3 102.3)">VDD</text>
<text x="109.9" y="102.3" transform="rotate(-90 109.9 102.3)">VDD</text>
<text x="112.4" y="102.3" transform="rotate(-90 112.4 102.3)">VDD</text>
<text x="114.9" y="103.6" transform="rotate(-90 114.9 103.6)">VDDA</text>
<text x="118" y="103.8">PA1</text>
<text x="118" y="106.3">PA2</text>
<text x="245.6" y="107.6">+3V3</text>
<text x="249.5" y="102.5">GND</text>
<text x="37.9" y="108.8">10k</text>
<text x="91.9" y="111.4">VCAP_1</text>
<text x="91.9" y="113.9">VCAP_2</text>
<text x="118" y="108.8">PA3</text>
<text x="118" y="111.4">PA4</text>
<text x="118" y="113.9">PA5</text>
<text x="168.1" y="108.8">+3V3</text>
<text x="255.5" y="113.9">J3</text>
<text x="23.4" y="115.2">GND</text>
<text x="75.2" y="116.5">C13</text>
<text x="75.3" y="119">2u2</text>
<text x="84.1" y="116.5">C14</text>
<text x="84.2" y="119">2u2</text>
<text x="118" y="116.5">PA6</text>
<text x="118" y="119">PA7</text>
<text x="178" y="115.2">J4</text>
<text x="178.4" y="117.7">Conn_01x04</text>
<text x="255.9" y="116.5">Conn_01x04</text>
<text x="70.4" y="125.3">GND</text>
<text x="79.3" y="125.3">GND</text>
<text x="118" y="121.5">PA8</text>
<text x="118" y="124.1">PA9</text>
<text x="168.2" y="125.3">GND</text>
<text x="245.7" y="124.1">GND</text>
<text x="91.9" y="131.7">PH0</text>
<text x="117" y="126.6">PA10</text>
<text x="117" y="129.2">PA11</text>
<text x="117" y="131.7">PA12</text>
<text x="91.9" y="134.2">PH1</text>
<text x="117" y="134.2">PA13</text>
<text x="117" y="136.8">PA14</text>
<text x="164.1" y="135.5">J5</text>
<text x="172.4" y="136.8">+5V</text>
<text x="244.8" y="133">+5V</text>
<text x="249.4" y="135.5">U3</text>
<text x="26.4" y="141.9">16MHz</text>
<text x="28.1" y="139.3">Y1</text>
<text x="42.2" y="141.9">R15</text>
<text x="91.9" y="139.3">PD2</text>
<text x="117" y="139.3">PA15</text>
<text x="159.3" y="138">USB_B_Micro</text>
<text x="164.3" y="143.1">VBUS</text>
<text x="42.2" y="144.4">47</text>
<text x="91.9" y="149.5">PC2</text>
<text x="91.9" y="144.4">PC0</text>
<text x="91.9" y="146.9">PC1</text>
<text x="118" y="144.4">PB0</text>
<text x="118" y="146.9">PB1</text>
<text x="118" y="149.5">PB2</text>
<text x="166.9" y="148.2">D+</text>
<text x="25.7" y="155.8">C15</text>
<text x="42.2" y="155.8">C16</text>
<text x="91.9" y="152">PC3</text>
<text x="91.9" y="154.6">PC4</text>
<text x="118" y="152">PB3</text>
<text x="118" y="154.6">PB4</text>
<text x="163.2" y="154.2" transform="rotate(-90 163.2 154.2)">Shield</text>
<text x="165.7" y="154.2" transform="rotate(-90 165.7 154.2)">GND</text>
<text x="167.4" y="153.3">ID</text>
<text x="25.7" y="158.4">12p</text>
<text x="42.2" y="158.4">12p</text>
<text x="91.9" y="157.1">PC5</text>
<text x="91.9" y="159.6">PC6</text>
<text x="118" y="157.1">PB5</text>
<text x="118" y="159.6">PB6</text>
<text x="249.8" y="157.1">USBLC6-2SC6</text>
<text x="27.2" y="166">GND</text>
<text x="65.2" y="167.3">+3V3</text>
<text x="72.8" y="167.3">+3V3</text>
<text x="91.9" y="162.2">PC7</text>
<text x="91.9" y="164.7">PC8</text>
<text x="91.9" y="167.3">PC9</text>
<text x="118" y="162.2">PB7</text>
<text x="118" y="164.7">PB8</text>
<text x="118" y="167.3">PB9</text>
<text x="163.1" y="163.4">GND</text>
<text x="244.4" y="163.4">GND</text>
<text x="63.1" y="173.6">R16</text>
<text x="70.8" y="173.6">R17</text>
<text x="91.9" y="169.8">PC10</text>
<text x="91.9" y="172.3">PC11</text>
<text x="117" y="169.8">PB10</text>
<text x="117" y="172.3">PB11</text>
<text x="159" y="168.5">H1</text>
<text x="159.5" y="171.1">MountingHole_Pad</text>
<text x="34.4" y="178.7">BLUE</text>
<text x="35.8" y="176.1">D4</text>
<text x="63.3" y="176.1">2k2</text>
<text x="70.9" y="176.1">2k2</text>
<text x="91.9" y="177.4">PC13</text>
<text x="91.9" y="180">PC14</text>
<text x="91.9" y="174.9">PC12</text>
<text x="117" y="174.9">PB12</text>
<text x="117" y="177.4">PB13</text>
<text x="117" y="180">PB14</text>
<text x="159" y="174.9">H2</text>
<text x="159.5" y="177.4">MountingHole_Pad</text>
<text x="91.9" y="182.5">PC15</text>
<text x="104.8" y="183.9" transform="rotate(-90 104.8 183.9)">VSS</text>
<text x="107.3" y="183.9" transform="rotate(-90 107.3 183.9)">VSS</text>
<text x="109.9" y="183.9" transform="rotate(-90 109.9 183.9)">VSSA</text>
<text x="117" y="182.5">PB15</text>
<text x="159" y="181.2">H3</text>
<text x="159.5" y="183.8">MountingHole_Pad</text>
<text x="26.3" y="186.3">R18</text>
<text x="31.5" y="186.3">1k5</text>
<text x="112.4" y="187.6">STM32F405RGT6</text>
<text x="159" y="187.6">H4</text>
<text x="159.5" y="190.1">MountingHole_Pad</text>
<text x="28.5" y="193.9">GND</text>
<text x="102.2" y="196.5">GND</text>
<text x="147.9" y="195.2">GND</text>
</g>
<g font-size="1.8" fill="#a90000">
<text x="124" y="27.9">5</text>
<text x="139.2" y="27.9">1</text>
<text x="30" y="35.6">3</text>
<text x="37.6" y="35.6">2</text>
<text x="124" y="30.5">4</text>
<text x="139.2" y="33">3</text>
<text x="139.2" y="30.5">6</text>
<text x="131.8" y="41.4" transform="rotate(-90 131.8 41.4)">2</text>
<text x="34" y="42.7" transform="rotate(-90 34 42.7)">1</text>
<text x="233.8" y="77.5">1</text>
<text x="242.7" y="77.5">2</text>
<text x="167.8" y="82.5">1</text>
<text x="167.8" y="80">2</text>
<text x="233.8" y="80">3</text>
<text x="233.8" y="82.5">5</text>
<text x="242.7" y="80">4</text>
<text x="242.7" y="82.5">6</text>
<text x="233.8" y="85.1">7</text>
<text x="233.8" y="87.6">9</text>
<text x="242.2" y="87.6">10</text>
<text x="242.7" y="85.1">8</text>
<text x="89.7" y="100.3">7</text>
<text x="101.3" y="97.3" transform="rotate(-90 101.3 97.3)">1</text>
<text x="103.9" y="97.8" transform="rotate(-90 103.9 97.8)">19</text>
<text x="106.4" y="97.8" transform="rotate(-90 106.4 97.8)">32</text>
<text x="109" y="97.8" transform="rotate(-90 109 97.8)">48</text>
<text x="111.5" y="97.8" transform="rotate(-90 111.5 97.8)">64</text>
<text x="114" y="97.8" transform="rotate(-90 114 97.8)">13</text>
<text x="122.2" y="100.3">14</text>
<text x="27.4" y="104.6">1</text>
<text x="35.1" y="107.2">2</text>
<text x="89.2" y="105.4">60</text>
<text x="122.2" y="102.9">15</text>
<text x="122.2" y="105.4">16</text>
<text x="122.2" y="107.9">17</text>
<text x="27.4" y="109.7">3</text>
<text x="89.2" y="110.5">31</text>
<text x="89.2" y="113">47</text>
<text x="122.2" y="110.5">20</text>
<text x="122.2" y="113">21</text>
<text x="171.6" y="111.8">1</text>
<text x="249.1" y="110.5">1</text>
<text x="249.1" y="113">2</text>
<text x="122.2" y="115.6">22</text>
<text x="122.2" y="118.1">23</text>
<text x="171.6" y="114.3">2</text>
<text x="171.6" y="116.8">3</text>
<text x="171.6" y="119.4">4</text>
<text x="249.1" y="115.6">3</text>
<text x="249.1" y="118.1">4</text>
<text x="122.2" y="120.6">41</text>
<text x="122.2" y="123.2">42</text>
<text x="122.2" y="125.7">43</text>
<text x="89.7" y="130.8">5</text>
<text x="122.2" y="128.3">44</text>
<text x="122.2" y="130.8">45</text>
<text x="89.7" y="133.3">6</text>
<text x="122.2" y="133.3">46</text>
<text x="122.2" y="135.9">49</text>
<text x="89.2" y="138.4">54</text>
<text x="89.7" y="143.5">8</text>
<text x="122.2" y="143.5">26</text>
<text x="122.2" y="138.4">50</text>
<text x="171" y="142.2">1</text>
<text x="246.1" y="139.2" transform="rotate(-90 246.1 139.2)">5</text>
<text x="89.2" y="148.6">10</text>
<text x="89.7" y="146">9</text>
<text x="122.2" y="146">27</text>
<text x="122.2" y="148.6">28</text>
<text x="171" y="149.9">2</text>
<text x="171" y="147.3">3</text>
<text x="237" y="149.9">1</text>
<text x="237" y="144.8">6</text>
<text x="254.8" y="149.9">3</text>
<text x="254.8" y="144.8">4</text>
<text x="89.2" y="151.1">11</text>
<text x="89.2" y="153.7">24</text>
<text x="122.2" y="151.1">55</text>
<text x="122.2" y="153.7">56</text>
<text x="171" y="152.4">4</text>
<text x="89.2" y="156.2">25</text>
<text x="89.2" y="158.7">37</text>
<text x="89.2" y="161.3">38</text>
<text x="122.2" y="156.2">57</text>
<text x="122.2" y="158.7">58</text>
<text x="122.2" y="161.3">59</text>
<text x="162.3" y="157" transform="rotate(-90 162.3 157)">6</text>
<text x="164.8" y="157" transform="rotate(-90 164.8 157)">5</text>
<text x="246.1" y="157" transform="rotate(-90 246.1 157)">2</text>
<text x="89.2" y="163.8">39</text>
<text x="89.2" y="166.4">40</text>
<text x="122.2" y="163.8">61</text>
<text x="122.2" y="166.4">62</text>
<text x="89.2" y="168.9">51</text>
<text x="89.2" y="171.4">52</text>
<text x="89.2" y="174">53</text>
<text x="122.2" y="168.9">29</text>
<text x="122.2" y="171.4">30</text>
<text x="122.2" y="174">33</text>
<text x="89.7" y="176.5">2</text>
<text x="89.7" y="179.1">3</text>
<text x="122.2" y="176.5">34</text>
<text x="122.2" y="179.1">35</text>
<text x="89.7" y="181.6">4</text>
<text x="122.2" y="181.6">36</text>
<text x="103.9" y="186.7" transform="rotate(-90 103.9 186.7)">18</text>
<text x="106.4" y="186.7" transform="rotate(-90 106.4 186.7)">63</text>
<text x="109" y="186.7" transform="rotate(-90 109 186.7)">12</text>
</g>
<g font-size="1.1" fill="#a90000">
<text x="27" y="147.3">1</text>
<text x="29" y="145.6" transform="rotate(-90 29 145.6)">4</text>
<text x="30.8" y="147.3">3</text>
<text x="29" y="150.1" transform="rotate(-90 29 150.1)">2</text>
</g>
<g font-size=".7" fill="#006464">
<text x="249.7" y="71.6">R7</text>
<text x="254.8" y="71.6">R8</text>
<text x="259.9" y="71.6">R9</text>
<text x="247" y="76.7">R10</text>
<text x="252.1" y="75.4">10k</text>
<text x="257.2" y="75.4">10k</text>
<text x="262.3" y="75.4">10k</text>
<text x="247" y="81.8">R11</text>
<text x="247.3" y="79.2">22</text>
<text x="247" y="86.9">R12</text>
<text x="247.3" y="89.4">22</text>
<text x="247.3" y="84.3">22</text>
<text x="248.3" y="93.2">R13</text>
<text x="253.4" y="93.2">10k</text>
</g>
</svg>
